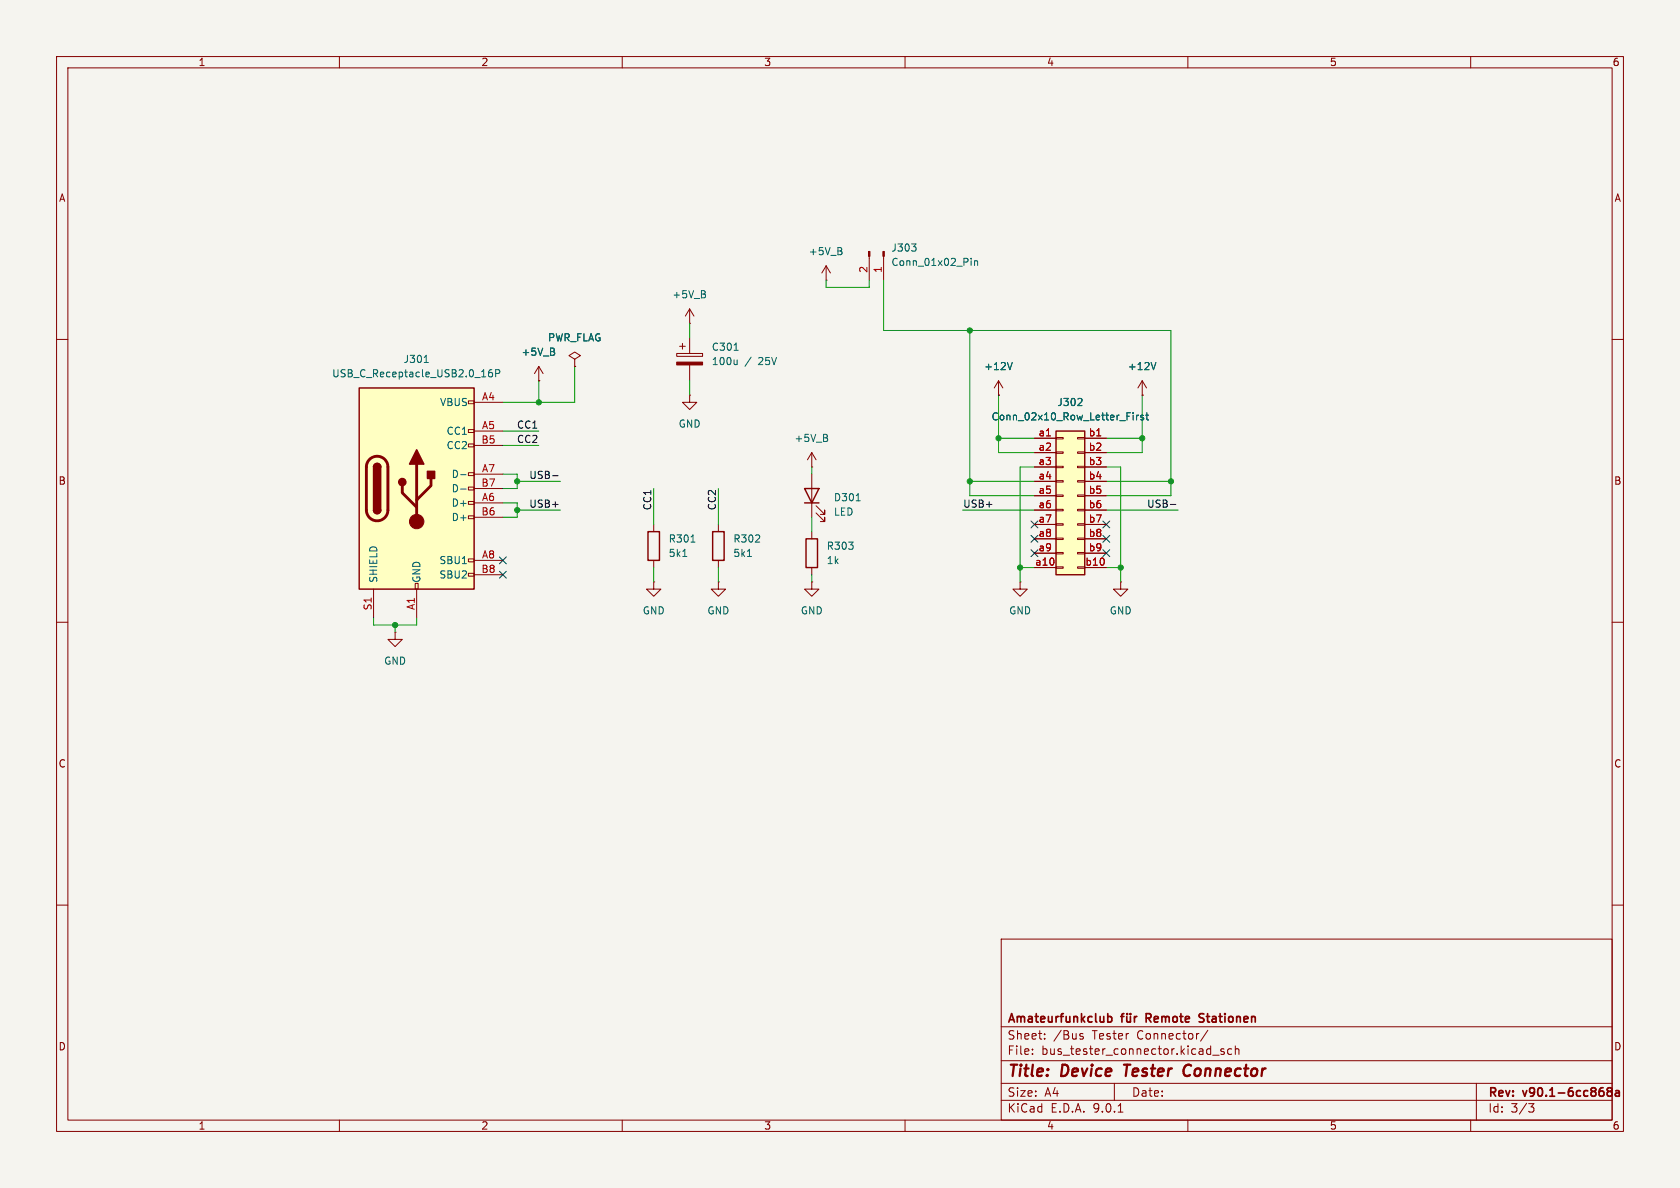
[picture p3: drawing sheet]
<svg xmlns="http://www.w3.org/2000/svg" width="297mm" height="210mm" viewBox="0 0 297 210" stroke-linecap="round" stroke-linejoin="round" font-family="sans-serif">
<path d="M0 0h297v210h-297z" fill="#f5f4ef" stroke="#f5f4ef" stroke-width=".18"/>
<g fill="none" stroke="#840000" stroke-width=".18">
<path d="M10 10h277v190h-277zM12 12h273v186h-273zM60 10v2M110 10v2M160 10v2M210 10v2M260 10v2M121.9 57.2h.1M121.9 54.6v2.6M121.9 59.7v2.8M121.9 54.6l-.7 1.3M121.9 54.6l.8 1.3"/>
<path d="M146 49.5h.1M146 47l-.7 1.3M146 47l.8 1.3M146 47v2.5M153.7 45.3v4.2M156.2 45.3v4.2M10 60h2M95.2 67.3h.1M95.2 64.8l-.7 1.2M95.2 64.8l.8 1.2M95.2 64.8v2.5M101.6 63.5l1-.6-1-.7-1 .7 1 .6v1.3"/>
<path d="M101.6 64.8h.1M119.6 62.5h4.6v.5h-4.6zM120.1 61.2h1.1M120.6 60.7v1M121.9 69.9v1.2h1.3l-1.3 1.3-1.3-1.3h1.3M121.9 69.9h.1M121.9 64.5v2.8M285 60h2M10 110h2M69.8 111.8v1.2h1.3l-1.3 1.3-1.2-1.3h1.2M69.8 111.8h.1M285 110h2"/>
<path d="M10 160h2M177 166h108v32h-108zM285 160h2M60 198v2M110 198v2M160 198v2M177 194.5h108M177 191.5h108M177 187.5h108M177 181.5h108M182.5 186.3v.1M182.5 185.5v.1"/>
<path d="M184.7 183.6v.1M184.7 182.8v.1M191 183.1l.5 .2v.1v.2l-.5 .1M191 182.8h.5M197 191.5v3M197.7 196.6h.8M210 198v2M213.5 182.1l-1.3 2M214.4 186.5h1.1M216.4 185.5l-.4-.1-.2 .2 .1 .2 .5 .2v.3h-.6M217.7 185.5l-.4-.1-.3 .3v.4l.2 .2h.5M218.4 185.5l.2-.1 .4 .1v.9"/>
<path d="M218.4 184.9v1.5M260 198v2M261 191.5v6.5M270.2 195.1h1l-.5 .6 .4 .1 .1 .5-.3 .3h-.4"/>
</g>
<g fill="none" stroke="#840000" stroke-width=".3">
<path d="M195.8 179.8l.5-.1 .3 .3v.4l-.2 .2h-.6M198.1 179.7h.6M198.7 179.2l-.4 .2v1.3M199.2 179.7l.1 .9 .3 .1 .2-.2M199.3 179.2v.1M199.8 179.2v.1M199.8 179.7v1M200.6 179.7v1M201 179.7l-.3 .1-.1 .2M202.6 180h.6M203.2 179.2h-.6v1.5M212.8 179.3l-.5-.1-.3 .3 .1 .3 .6 .2"/>
<path d="M212 180.6h.7M284.4 192.9l-.3-.3 .3-.3 .4 .1 .2 .2-.3 .3M284.4 192.9l-.3 .3 .1 .4 .2 .2 .4-.1 .2-.2-.1-.4-.2-.2M284.4 192.9h.3M285.6 192.9h.6l.1 .9M286.3 193.1l-.5 .1a.29 .29 0 0 0-.3 .3 .29 .29 0 0 0 .3 .3l.5-.1"/>
</g>
<path d="M198.7 188.2h1.1M199.3 188.2l-.3 2M210.2 188.2a1.13 1.13 0 0 0-.9 .7 1.13 1.13 0 0 0 .2 1.2l.3 .1 .5-.1" fill="none" stroke="#840000" stroke-width=".4"/>
<g fill="#840000" stroke="#840000" stroke-width=".18">
<path d="M156.1 44.5h.2v.8h-.2z"/>
<path d="M153.5 44.5h.3v.8h-.3z"/>
<path d="M119.6 64h4.6v.5h-4.6z"/>
</g>
<path d="M124.7 52.1v.4M148.8 44.5v.4M161.2 43.1h.7l-.4 .5M161.8 43.7l.1 .2-.1 .4M171.7 45.7v.1M171.7 46.1v.8M172.3 46.1v.8M172.3 46.2l.2-.1h.3v.8M98 62.3v.4M129.8 61.9h.7M130.3 63.6v.9M130.3 64.3l-.2 .2" fill="none" stroke="#006464" stroke-width=".18"/>
<path d="M63.5 68.6h20.3v35.5h-20.3z" fill="#ffffc2"/>
<g fill="none" stroke="#840000" stroke-width=".18">
<path d="M82.8 70.9h1v.5h-1zM82.8 75.9h1v.6h-1zM82.8 78.5h1v.5h-1zM83.8 71.1h5.1M83.8 76.2h5.1M83.8 78.7h5.1M176.5 69.9h.1M176.5 67.3l-.7 1.3M176.5 67.3l.8 1.3M176.5 67.3v2.6M201.9 69.9h.1M201.9 67.3l-.7 1.3"/>
<path d="M201.9 67.3l.8 1.3M201.9 67.3v2.6M82.8 83.6h1v.5h-1zM82.8 86.1h1v.5h-1zM82.8 88.6h1v.6h-1zM82.8 91.2h1v.5h-1zM82.8 98.8h1v.5h-1zM83.8 83.8h5.1M83.8 86.4h5.1M83.8 88.9h5.1M83.8 91.4h5.1M83.8 99.1h5.1"/>
<path d="M115.6 92.7v1.3M115.6 99.1v1.2M127 92.7v1.3M127 99.1v1.2M143.5 83.8v7.6M143.5 94v1.3M144.3 90.7l1.5 1.5v-.8v.8h-.8M144.3 89.4l1.5 1.5v-.7v.7h-.8M66 104.1v5.1M73.4 103.1h.5v1h-.5zM73.7 104.1v5.1M82.8 101.3h1v.6h-1z"/>
<path d="M83.8 101.6h5.1M115.6 102.9v1.2h1.2l-1.2 1.3-1.3-1.3h1.3M115.6 102.9h.1M127 102.9v1.2h1.3l-1.3 1.3-1.3-1.3h1.3M127 102.9h.1M143.5 102.9v1.2h1.3l-1.3 1.3-1.3-1.3h1.3M143.5 102.9h.1M143.5 100.3v1.3M198.1 102.9v1.2h1.3l-1.3 1.3-1.3-1.3h1.3M198.1 102.9h.1"/>
</g>
<path d="M63.5 68.6h20.3v35.5h-20.3zM66 82.6a.64 .64 0 0 1 .7-.7 .64 .64 0 0 1 .6 .7M66 90.2a.64 .64 0 0 0 .7 .6 .64 .64 0 0 0 .6-.6M114.6 94h2v5.1h-2zM126 94h2v5.1h-2zM142.2 86.4h2.6l-1.3 2.5zM142.2 88.9h2.6M142.5 95.3h2v5h-2z" fill="none" stroke="#840000" stroke-width=".25"/>
<path d="M65.3 81.2a1.9 1.9 0 0 1 2.1-.4 1.9 1.9 0 0 1 1.2 1.8v7.6a1.91 1.91 0 0 1-1.9 1.9 1.91 1.91 0 0 1-1.9-1.9v-7.8l.1-.6zM71.1 85.9v1.2l2.6 2.6M73.7 82v10.2M76.2 84.6v1.3l-2.5 2.5" fill="none" stroke="#840000" stroke-width=".51"/>
<g fill="#840000" stroke="#840000" stroke-width=".25">
<path d="M66 82.6h1.3v7.6h-1.3z"/>
<path d="M66.2 82.1a.64 .64 0 0 1 .7-.1 .64 .64 0 0 1 .4 .6h-1.3z"/>
<path d="M66 90.2h1.3a.64 .64 0 0 1-.6 .6 .64 .64 0 0 1-.7-.6z"/>
<path d="M73.7 79.5l1.2 2.5h-2.5z"/>
<path d="M75.6 83.3h1.2v1.3h-1.2z"/>
<circle cx="71.1" cy="85.2" r=".63"/>
</g>
<circle cx="73.7" cy="92.2" r="1.27" fill="#840000" stroke="#840000" stroke-width=".18"/>
<path d="M75 64.1h.7M87 65.3l-.4 .1a.86 .86 0 0 0 0 1.2l.4-.1 .1-.4-.3-.3h-.2l-.2 .3M87.6 66h.6l.2-.2-.1-.3-.7-.2v1.3M178.9 64.1l-.4 1.2M204.3 64.1l-.4 1.2M81.4 83.9h1M81.4 86.5h1M120.7 98.4h.7M122.2 95.8h.7M132.1 98.4h.8M151.4 88.5h.7" fill="none" stroke="#006464" stroke-width=".18"/>
<path d="M186.7 76.2h5.1v25.4h-5.1z" fill="#ffffc2"/>
<path d="M186.7 76.2h5.1v25.4h-5.1z" fill="none" stroke="#840000" stroke-width=".25"/>
<g fill="none" stroke="#840000" stroke-width=".18">
<path d="M95.2 67.3h.1M101.6 64.8h.1M176.5 69.9h.1M182.9 77.5h3.8M186.7 77.3h1.3v.3h-1.3zM186.7 79.9h1.3v.2h-1.3zM190.5 77.3h1.3v.3h-1.3zM190.5 79.9h1.3v.2h-1.3zM191.8 77.5h3.8M201.9 69.9h.1M143.5 82.6h.1M143.5 80l-.8 1.3"/>
<path d="M143.5 80l.8 1.3M143.5 80v2.6M182.9 80h3.8M182.9 82.6h3.8M182.9 85.1h3.8M182.9 87.6h3.8M182.9 90.2h3.8M182.9 92.7h3.8M182.9 95.3h3.8M182.9 97.8h3.8M186.7 82.4h1.3v.3h-1.3zM186.7 85h1.3v.2h-1.3z"/>
<path d="M186.7 87.5h1.3v.3h-1.3zM186.7 90h1.3v.3h-1.3zM186.7 92.6h1.3v.2h-1.3zM186.7 95.1h1.3v.3h-1.3zM186.7 97.7h1.3v.2h-1.3zM190.5 82.4h1.3v.3h-1.3zM190.5 85h1.3v.2h-1.3zM190.5 87.5h1.3v.3h-1.3zM190.5 90h1.3v.3h-1.3zM190.5 92.6h1.3v.2h-1.3zM190.5 95.1h1.3v.3h-1.3zM190.5 97.7h1.3v.2h-1.3z"/>
<path d="M191.8 80h3.8M191.8 82.6h3.8M191.8 85.1h3.8M191.8 87.6h3.8M191.8 90.2h3.8M191.8 92.7h3.8M191.8 95.3h3.8M191.8 97.8h3.8M180.3 102.9v1.2h1.3l-1.3 1.3-1.2-1.3h1.2M180.3 102.9h.1M182.9 100.3h3.8M186.7 100.2h1.3v.3h-1.3z"/>
<path d="M190.5 100.2h1.3v.3h-1.3zM191.8 100.3h3.8"/>
</g>
<path d="M98 62.3v.4M146.3 77.5v.4M178.9 64.1l-.4 1.2M191.2 70.5l.1 .2-.1 .3-.7 .7h.8M200.3 73v.1M200.3 73.4v.8M200.9 73.4v.8M201.3 73.4l-.4 .2M202.1 73.5l-.3-.1-.1 .2v.2l.4 .1v.3h-.4M202.6 73.4h.4M202.7 73v1.1l.3 .1M204.3 64.1l-.4 1.2" fill="none" stroke="#006464" stroke-width=".18"/>
<path d="M97.7 84.1h1M206.9 89.2h1" fill="none" stroke="#0f0f0f" stroke-width=".18"/>
<g fill="none" stroke="#009600" stroke-width=".18">
<path d="M121.9 57.2v2.5M146 49.5v1.3h7.7v-1.3M156.2 49.5v8.9h50.8v29.2h-11.4M171.4 58.4v29.2h11.5M88.9 78.7h6.3M88.9 76.2h6.3M95.2 67.3v3.8M101.6 64.8v6.3h-12.7M121.9 67.3v2.6M176.5 69.9v10.1h6.4M176.5 77.5h6.4M195.6 77.5h6.3"/>
<path d="M201.9 69.9v10.1h-6.3M88.9 88.9h2.5v2.5h-2.5M88.9 83.8h2.5v2.6h-2.5M91.4 85.1h7.7M91.4 90.2h7.7M115.6 86.4v6.3M127 86.4v6.3M143.5 82.6v1.2M143.5 91.4v2.6M170.2 90.2h12.7M171.4 85.1h11.5M182.9 82.6h-2.6v20.3"/>
<path d="M195.6 85.1h11.4M195.6 82.6h2.5v20.3M195.6 90.2h12.7M66 109.2v1.3h7.7v-1.3M69.8 110.5v1.3M115.6 100.3v2.6M127 100.3v2.6M143.5 101.6v1.3M180.3 100.3h2.6M195.6 100.3h2.5"/>
</g>
<g fill="none" stroke="#000084" stroke-width=".18">
<path d="M88.3 98.5l1.2 1.2M89.5 98.5l-1.2 1.2M182.3 92.1l1.2 1.2M182.3 94.6l1.2 1.3M182.3 97.2l1.2 1.2M183.5 92.1l-1.2 1.2M183.5 94.6l-1.2 1.3M183.5 97.2l-1.2 1.2M195 92.1l1.2 1.2M195 97.2l1.2 1.2M195 94.6l1.2 1.3M196.2 92.1l-1.2 1.2"/>
<path d="M196.2 97.2l-1.2 1.2M196.2 94.6l-1.2 1.3M88.3 101l1.2 1.2M89.5 101l-1.2 1.2"/>
</g>
<g fill="#009600" stroke="#009600" stroke-width=".18">
<circle cx="171.4" cy="58.4" r=".46"/>
<circle cx="180.3" cy="100.3" r=".46"/>
<circle cx="198.1" cy="100.3" r=".46"/>
<circle cx="171.4" cy="85.1" r=".46"/>
<circle cx="207" cy="85.1" r=".46"/>
<circle cx="201.9" cy="77.5" r=".46"/>
<circle cx="176.5" cy="77.5" r=".46"/>
<circle cx="91.4" cy="90.2" r=".46"/>
<circle cx="91.4" cy="85.1" r=".46"/>
<circle cx="95.2" cy="71.1" r=".46"/>
<circle cx="69.8" cy="110.5" r=".46"/>
</g>
<g font-size="2.8" fill="#840000">
<text x="178" y="190.9">Title:</text>
<text x="187.7" y="190.9">Device</text>
<text x="199.6" y="190.9">Tester</text>
<text x="210.9" y="190.9">Connector</text>
</g>
<g font-size="2.1" fill="#840000">
<text x="178" y="184">Sheet:</text>
<text x="178" y="181.2">Amateurfunkclub</text>
<text x="186.2" y="184">/Bus</text>
<text x="193.2" y="184">Tester</text>
<text x="201.2" y="184">Connector/</text>
<text x="203.3" y="181.2">Remote</text>
<text x="213.3" y="181.2">Stationen</text>
<text x="178" y="186.7">File:</text>
<text x="184.1" y="186.7">bus_tester_connector.kicad_sch</text>
<text x="178" y="196.9">KiCad</text>
<text x="178" y="194.1">Size:</text>
<text x="184.7" y="194.1">A4</text>
<text x="185.7" y="196.9">E.D.A.</text>
<text x="193.3" y="196.9">9.0.1</text>
<text x="200" y="194.1">Date:</text>
<text x="263" y="194.3">Rev:</text>
<text x="263" y="196.9">Id:</text>
<text x="267.1" y="196.9">3/3</text>
<text x="269.4" y="194.3">v90.1-6cc868a</text>
</g>
<g font-size="1.8" fill="#840000">
<text x="35" y="11.9">1</text>
<text x="85" y="11.9">2</text>
<text x="135" y="11.9">3</text>
<text x="185" y="11.9">4</text>
<text x="235" y="11.9">5</text>
<text x="285" y="11.9">6</text>
<text x="10.3" y="35.9">A</text>
<text x="285.3" y="35.9">A</text>
<text x="10.3" y="85.9">B</text>
<text x="285.3" y="85.9">B</text>
<text x="10.3" y="135.9">C</text>
<text x="285.3" y="135.9">C</text>
<text x="10.3" y="185.9">D</text>
<text x="285.3" y="185.9">D</text>
<text x="35" y="199.9">1</text>
<text x="85" y="199.9">2</text>
<text x="135" y="199.9">3</text>
<text x="185" y="199.9">4</text>
<text x="235" y="199.9">5</text>
<text x="285" y="199.9">6</text>
</g>
<g font-size="1.8" fill="#006464">
<text x="142.9" y="45.3">+5V_B</text>
<text x="157.5" y="44.7">J303</text>
<text x="157.5" y="47.2">Conn_01x02_Pin</text>
<text x="118.8" y="52.9">+5V_B</text>
<text x="71.3" y="64.4">J301</text>
<text x="92.1" y="63.1">+5V_B</text>
<text x="96.8" y="60.6">PWR_FLAG</text>
<text x="125.7" y="62.2">C301</text>
<text x="125.7" y="64.7">100u</text>
<text x="131.7" y="64.7">/</text>
<text x="134.2" y="64.7">25V</text>
<text x="173.9" y="65.6">+12V</text>
<text x="199.3" y="65.6">+12V</text>
<text x="58.6" y="66.9">USB_C_Receptacle_USB2.0_16P</text>
<text x="77.7" y="72">VBUS</text>
<text x="186.8" y="72">J302</text>
<text x="78.9" y="77.1">CC1</text>
<text x="119.9" y="75.8">GND</text>
<text x="175.2" y="74.5">Conn_02x10_Row_Letter_First</text>
<text x="78.9" y="79.6">CC2</text>
<text x="140.4" y="78.3">+5V_B</text>
<text x="79.8" y="84.7">D-</text>
<text x="79.8" y="87.2">D-</text>
<text x="79.8" y="89.8">D+</text>
<text x="147.3" y="88.8">D301</text>
<text x="79.8" y="92.3">D+</text>
<text x="147.3" y="91.4">LED</text>
<text x="77.6" y="99.9">SBU1</text>
<text x="118.1" y="96.1">R301</text>
<text x="118.1" y="98.7">5k1</text>
<text x="129.5" y="96.1">R302</text>
<text x="129.5" y="98.7">5k1</text>
<text x="146.1" y="97.4">R303</text>
<text x="146.1" y="99.9">1k</text>
<text x="66.9" y="103.1" transform="rotate(-90 66.9 103.1)">SHIELD</text>
<text x="74.5" y="103.1" transform="rotate(-90 74.5 103.1)">GND</text>
<text x="77.6" y="102.5">SBU2</text>
<text x="113.5" y="108.8">GND</text>
<text x="125" y="108.8">GND</text>
<text x="141.5" y="108.8">GND</text>
<text x="178.3" y="108.8">GND</text>
<text x="196.1" y="108.8">GND</text>
<text x="67.8" y="117.7">GND</text>
</g>
<g font-size="1.8" fill="#a90000">
<text x="153.4" y="48.3" transform="rotate(-90 153.4 48.3)">2</text>
<text x="156" y="48.3" transform="rotate(-90 156 48.3)">1</text>
<text x="85.1" y="70.9">A4</text>
<text x="85.1" y="75.9">A5</text>
<text x="183.5" y="77.2">a1</text>
<text x="192.4" y="77.2">b1</text>
<text x="85" y="78.5">B5</text>
<text x="85.1" y="83.6">A7</text>
<text x="183.5" y="79.8">a2</text>
<text x="183.5" y="82.3">a3</text>
<text x="192.4" y="79.8">b2</text>
<text x="192.4" y="82.3">b3</text>
<text x="85" y="86.1">B7</text>
<text x="85.1" y="88.6">A6</text>
<text x="183.5" y="84.8">a4</text>
<text x="183.5" y="87.4">a5</text>
<text x="183.5" y="89.9">a6</text>
<text x="192.4" y="84.8">b4</text>
<text x="192.4" y="87.4">b5</text>
<text x="192.4" y="89.9">b6</text>
<text x="85" y="91.2">B6</text>
<text x="183.5" y="92.5">a7</text>
<text x="183.5" y="95">a8</text>
<text x="192.4" y="92.5">b7</text>
<text x="192.4" y="95">b8</text>
<text x="85" y="101.3">B8</text>
<text x="85.1" y="98.8">A8</text>
<text x="182.9" y="100.1">a10</text>
<text x="183.5" y="97.5">a9</text>
<text x="191.8" y="100.1">b10</text>
<text x="192.4" y="97.5">b9</text>
<text x="65.8" y="108" transform="rotate(-90 65.8 108)">S1</text>
<text x="73.4" y="107.9" transform="rotate(-90 73.4 107.9)">A1</text>
</g>
<g font-size="1.8" fill="#0f0f0f">
<text x="91.3" y="75.9">CC1</text>
<text x="91.3" y="78.4">CC2</text>
<text x="93.5" y="84.7">USB-</text>
<text x="93.5" y="89.8">USB+</text>
<text x="170.2" y="89.8">USB+</text>
<text x="202.7" y="89.8">USB-</text>
<text x="115.2" y="90.3" transform="rotate(-90 115.2 90.3)">CC1</text>
<text x="126.7" y="90.3" transform="rotate(-90 126.7 90.3)">CC2</text>
</g>
</svg>
